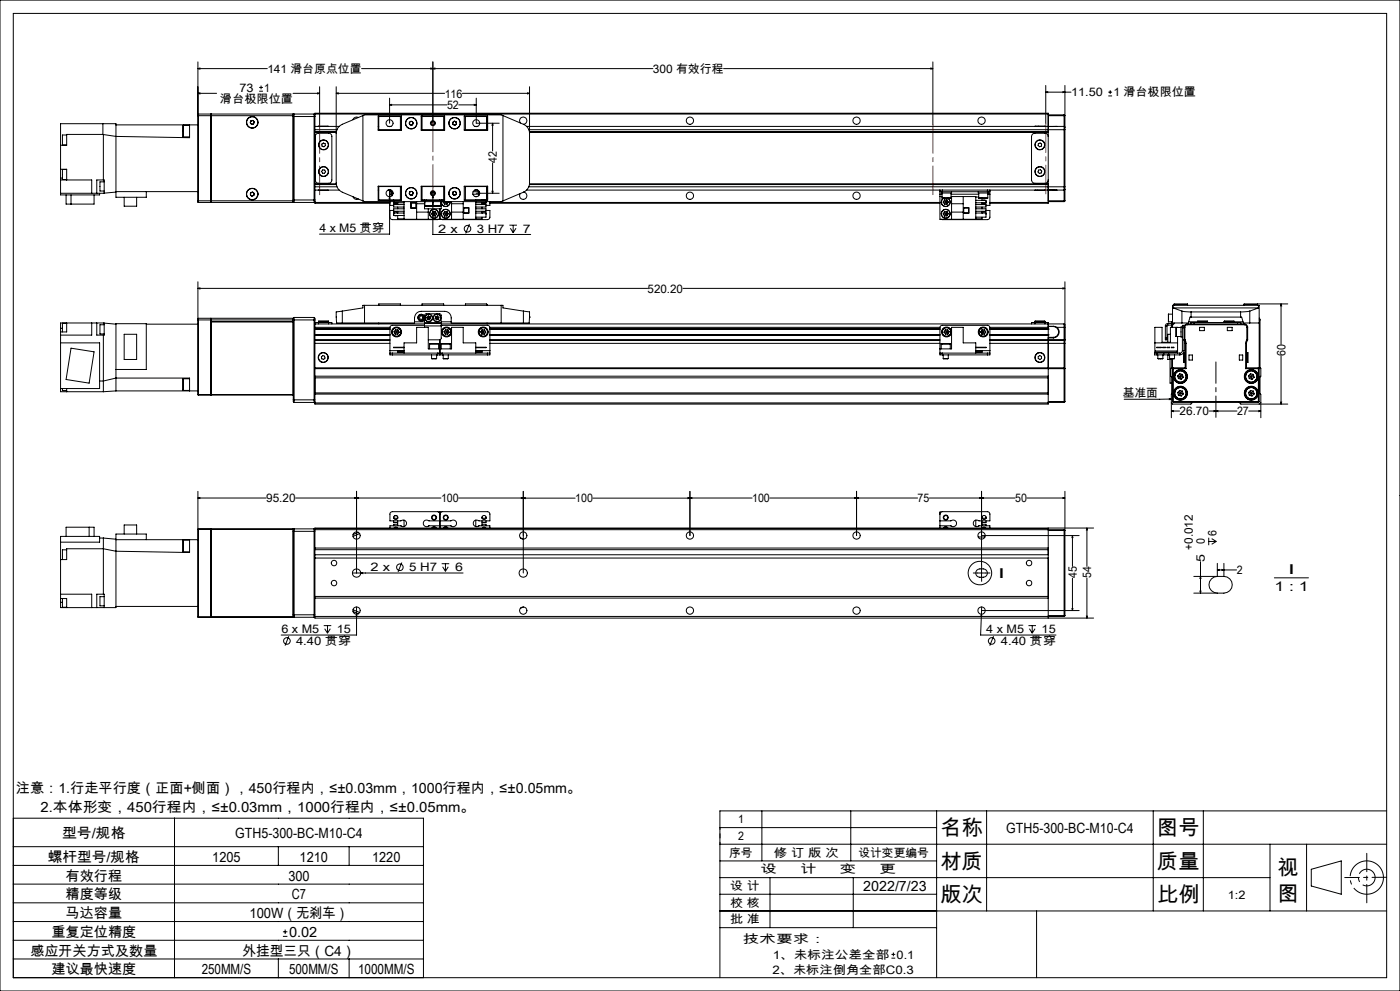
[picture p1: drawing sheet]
<svg xmlns="http://www.w3.org/2000/svg" width="420mm" height="297mm" viewBox="0 0 420 297" stroke-linecap="round" stroke-linejoin="round" font-family="sans-serif">
<g fill="none" stroke="#000" stroke-width=".3">
<path d="M0 0h420v297h-420zM4 4h412v289h-412zM59.4 18.6v41.6M129.9 18.6v18.3M279.9 18.6v18.8M30.9 37.1v3.2M34.8 37.4h24.6M55 37.5v3.5M55 37.5h1.9M56.9 37.4v3.9l-22.1-.4-3.8-.6M59.4 20.6l.6-.2v.3zM59.4 28l.6-.2v.3z"/>
<path d="M59.4 20.6h20.8M59.4 28h5.6M59.5 34.2v26.5M59.5 34.2l-.1 .5h28.5M59.5 34.2h3.8M63.3 34.2v26.5M63.3 34.2l.1 .1M63.4 34.3v26.3M63.4 34.2v26.5M63.4 34.2v.1M63.4 34.2h24.6M75.1 36.8l.4 .4"/>
<path d="M75.3 36.2l-.2 .6M75.9 36.1l.3 .5M75.9 36.1l-.6 .1M76 37.1l-.5 .1M76.2 36.6l-.2 .5M77.8 27.3h1.1M77.8 26.2h1.1M78.3 25.6v1.2M87.9 34.7v25.5M87.9 28h8M88 34.2l-.1 .5M88 34.4v.5"/>
<path d="M88 34.2v.2M88 34.9v25M88 34.9h6.5M88.2 34.2v26.5M88.2 34.2h6M88.2 34.2l-.2 .2M94.2 34.2v26.5M94.2 34.2l.3 .2M94.5 34.2v-.3h220v.3M94.5 34.4v.5M94.5 34.2v.2M94.5 34.9v25"/>
<path d="M94.5 37.9h7.3M94.5 39.6h6.4M94.5 39.7h6.4M94.5 34.2h220M94.5 38.9h6.6M94.5 39.5h6.4M95.3 27.8l.6 .2-.6 .1zM95.5 37.9h3M95.9 26v11.4M100.9 28l.6-.2v.3zM100.9 26v29.4a2.98 2.98 0 0 0 1.8 2.2l6.2 2.6M100.9 28h32.5"/>
<path d="M107.5 35.2h-.1a1.1 1.1 0 0 0-1.5 .7M108.5 20.6h87.4M108.9 34.6l-6.2 2.6a2.94 2.94 0 0 0-1.8 2.8M108.9 34.6v25.6M108.9 34.6l.5-.2h41l.5 .2M113.5 37.9h.1M113.5 34.8h6.9v4.2h-6.9zM113.5 38.9h.1M113.6 38.9h6.8M116.4 37.9h.9M116.9 31.4l.6-.1v.3zM116.9 29.4v7.5"/>
<path d="M116.9 31.4h17.2M120.1 34.9v4M120.4 34.9h-6.8v4.1M122.8 36.9l.2 .5M123 37.4h.6M123.1 36.4l-.3 .5M123.1 36.4h.6M123.7 36.4l.2 .5M123.9 36.9l-.3 .5M126.4 34.8h7v4.2h-7zM126.4 34.9h7M126.4 38.9h7"/>
<path d="M126.6 34.9v4M126.8 34.8l.1 .1M129.3 20.4l.6 .2-.6 .1zM129.9 20.6l.6-.2v.3zM133.1 34.9v4M135.8 36.7l.1 .6M135.9 37.3l.6 .2M136.3 36.3l.5 .2M136.3 36.3l-.5 .4M136.8 36.5l.1 .6M136.9 37.1l-.4 .4M137.6 31.4h5.3"/>
<path d="M138.7 28h20.2M139.3 34.9h6.8v4.1M139.3 34.8h7v4.2h-7zM139.3 38.9h6.8M139.6 34.9v4M142.3 31.3l.6 .1-.6 .2zM142.4 37.9h.9M142.9 29.4v7.5h6.9M146 34.9v4M146.1 37.9h.2M146.1 38.9h.2M147.8 36.9l.1 .6h-.3z"/>
<path d="M147.8 36.9v8.4M150.9 34.6l6.1 2.6a2.94 2.94 0 0 1 1.9 2.8M150.9 34.6v25.6M156.1 36.9a1.09 1.09 0 0 1 .3-1.7 1.09 1.09 0 0 1 1.6 .6 1.09 1.09 0 0 1-.9 1.4M158 37.9h158M158.3 27.8l.6 .2-.6 .1zM158.6 38.9h160.6M158.8 39.5h155.7M158.9 26v28.8a3 3 0 0 1-1.9 2.8l-6.1 2.6M158.9 39.6h155.6M158.9 39.7h155.6M217.1 20.6h62.8"/>
<path d="M279.3 20.4l.6 .2-.6 .1zM310.5 37.9h3M313.7 27.6l.6-.1v.3zM313.7 27.6h7.6M313.7 25.6v11.5M314.5 34.2v4.7M314.5 38.9v17.1M314.5 34.7h4.7M314.5 34.4h4.7M316 37.9h-1.5v1M316 37.9h1.1M316 37.9h.1"/>
<path d="M317.1 37.9h-1.1M317.1 37.9h2.1M318.9 27.5l.6 .1-.6 .2zM319.2 37.9v1M319.2 37.9l.3 .2M319.2 38.9h.3M319.2 34.4v.3M319.2 34.4l.3 .2-.3 .1M319.2 34.7v3.2M319.2 38.9v17.1M319.5 25.6v12.5M319.5 38.1v.8"/>
<path d="M319.5 38.9v17.1M332.5 28.7h1.1M332.5 27.6h1.1M333.1 27.1v1.1M18.2 50.7v2.7M18.2 50.7v-13.6h16.6v22h9.1v-1.7M18.2 53.4v5h11.7v-.5M18.2 53.9h9.3v4M18.2 50.7h1.8v3.2M18.2 53.4h.5M19.8 58.4v2.8h8.4v-2.8M20 50.8h-1.3v3h1.3"/>
<path d="M20 40.5h-1.3v3h1.3M21.3 58.4v2.8M30.9 40.3h-10.9v3.2h-1.8M30.9 40.3h.1M31 40.3v13.6M31.3 54.5h-1.3v2.8h1.3M31.3 57.9h-13.1M31.3 57.9v-4h-2.3v4M34.8 57.6l-3.5 .3M34.8 57.4h24.6M37.3 59.1v2.7h3.7v-2.7M55 41h1.9"/>
<path d="M75.1 58.4l.5 .3M75.2 57.8l-.1 .6M75.8 57.6l.4 .4M75.8 57.6l-.6 .2M76.1 58.5l-.5 .2M76.2 58l-.1 .5M88 59.9v.5M88 59.9h6.5M94.5 59.9v.5M94.5 55.2h6.4M94.5 57h7.3M94.5 56h6.6"/>
<path d="M94.5 55.3h6.4M95 40.1l3.6-.2a.96 .96 0 0 1 1 1v13a.96 .96 0 0 1-1 1h-3a.96 .96 0 0 1-1-1v-13.2zM95.5 57h3M96.6 43.2l.4-.3 .5 .2 .1 .5-.4 .4-.6-.2zM96.8 50.9l.6 .1 .2 .5-.3 .5-.6-.1-.2-.5zM105.9 58.9a1.07 1.07 0 0 0 1.6 .7M113.5 57h.1M113.5 55.8h6.9v4.2h-6.9zM113.5 56h.1M113.6 55.8v4.1h6.8M113.6 55.9h6.8M116.4 57h.6"/>
<path d="M116.9 59l.1 .6h-.3zM116.9 56.9v13.3h-21.1M117 57.5h.7M117 57h.3M117 57.5v.7M117 57v.5M117 58.2v.8M117 59.9v.1M117 58.2h.6M117.5 57.5v.4h.4M117.6 57.9v.8M117.7 57.3v.2"/>
<path d="M117.7 57.5h.1M118.1 59.9v.1M120.1 55.9v4M122.8 58l.3 .4M123 57.4l-.2 .6M123.1 58.4h.6M123.6 57.4l.3 .5M123.6 57.4h-.6M123.9 57.9l-.2 .5M126.4 55.8h7v4.2h-7zM126.4 59.9h7M126.4 55.9h7"/>
<path d="M126.6 55.9v4M126.9 59.9l-.1 .1M127.4 59.9v.1M127.9 59.9v.1M129.4 57.9h1M129.6 57.5h.5M129.9 58.7l.1 .6h-.3zM129.9 57.2v13.1h29.3M131.9 59.9v.1M132.4 59.9v.1M132.5 59.9v.1M132.6 59.9l-.1 .1"/>
<path d="M133.1 55.9v4M133.3 59.9v.1M133.3 59.9l.1 .1M135.8 58.1l.4 .4M136 57.5l-.2 .6M136.5 57.4l.4 .4M136.5 57.4l-.5 .1M136.8 58.3l-.6 .2M136.9 57.8l-.1 .5M139.3 55.8h7v4.2h-7zM139.3 55.9h6.8M139.6 55.9v4"/>
<path d="M141.9 58.2h1.7M141.9 57.5h1.9M142.4 57h.9M142.6 58.9h.1M142.7 59.9v.1M142.9 57.9h6.9M143.5 57.5v.4h.4M143.6 57.9v.8M144.6 59.9v.1M146 55.9v4M146.1 59.4h.2M146.1 59.3h.2"/>
<path d="M146.1 55.8v4.1h-6.8M146.1 57h.2M146.1 57.5h.2M146.1 57.9h.2M146.1 56h.2M146.2 57v.5M147.6 57.3h.3l-.1 .6zM147.8 48.8v9.1M157.1 57.6a1.1 1.1 0 0 1 .9 1.4 1.1 1.1 0 0 1-1.5 .6 1.1 1.1 0 0 1-.4-1.6M158 57h124M158.6 56h160.6M158.8 55.3h155.7"/>
<path d="M158.9 55.2h155.6M282 57.5h.7M282 57h.7M282 57.5v.7M282 58.2v7.5h10.7v-6.8h-7.4M282 57v.5M282 58.9h.6M282 58.2h.6M282.5 57.5v.4h3v-.4M282.6 59.3h2.7M282.6 57.9v1.4M282.7 57v.5"/>
<path d="M282.7 57h13.5M282.7 57.5h13.5M283.1 59.4a1.35 1.35 0 0 0-.4 2 1.35 1.35 0 0 0 2.1 0 1.35 1.35 0 0 0-.5-2M283.2 59.4a1.31 1.31 0 0 0-.5 2 1.31 1.31 0 0 0 2.1 0 1.31 1.31 0 0 0-.6-2M283.4 59.9l-.4 .7M283.4 59.9l.3 .7M284.1 59.9h-.7M284.1 59.9l.4 .7M284.1 59.9l-.4 .7M285.3 57.9v1.4M285.3 58.2h8.3M285.5 58.9v6.8"/>
<path d="M289 58.9v6.8M292.7 59.1h.9M293.5 57.5v.4h3v-.4M293.6 59.3l.1 .1M293.6 59.3h2.7M293.6 57.9v1.4M293.7 59.4h.1M294.6 59.4v.6M296.2 57.5h.8M296.2 57h.8M296.2 57v.5M296.3 59.3l-2.6 .1"/>
<path d="M296.3 57.9v1.4M296.3 58.2h.7M297 57.5v.7M297 57v.5M297 58.2v3.4h-1.2M297 57h19M310.5 57h3M311.5 43.1l.5-.2 .5 .3-.1 .6-.5 .2-.5-.4zM311.6 51l.5-.1 .4 .4-.2 .6-.5 .1-.4-.5zM314.5 40.9a.96 .96 0 0 0-1-1h-3a1.02 1.02 0 0 0-1 1v13a1.02 1.02 0 0 0 1 1h3a.96 .96 0 0 0 1-1M314.5 56v4.7M314.5 56v.9h1.5"/>
<path d="M316 56.9l1.1 .1M316 57h1.1M316 56.9v.1M317.1 57h2.1M319.2 56h.3M319.2 56v1M319.2 57v3.2M319.5 56v.7M319.5 56.7l-.3 .3M319.5 56.7v3.5M59.4 60.2l.1 .5M59.4 60.2h28.5"/>
<path d="M59.5 60.7h3.8M63.4 60.6h.1M63.4 60.6l-.1 .1M63.4 60.6v.1M63.4 60.7h24.5M87.9 60.2v.5M87.9 60.6h.1M88 60.4v.2M88 60.6l-.1 .1M88 60.4l.2 .3M88.2 60.7h6M94.5 60.7v.2h22.5"/>
<path d="M94.5 60.4v.3M94.5 60.4l-.3 .3M94.5 60.7h22.5M108.9 60.2l.5 .2h41l.5-.2M117 60.4v1.2h1.1M118.1 63.1h-1.1v2.3l.7 .4 13.9-.1M118.1 60.7h.1M118.1 60.4v.4M118.1 63.8v.8h3.1M118.1 60.8h3.1M118.1 63.8h3.1M118.1 60.8a.61 .61 0 0 0 .6 .4 .61 .61 0 0 0 .6-.4v.5"/>
<path d="M118.2 60.9h1M118.4 64.6h.7M119.3 63.3v.5a.63 .63 0 0 0-.6-.3 .63 .63 0 0 0-.6 .3M119.3 62.1v.5M119.3 64.6v1h1.9M121.2 60.4v5.3h21.5v-5.3M121.2 61.3h-3.1v.8h3.1M121.2 62.6h-3.1v.7h3.1M123.3 60.8h1.6v1.6h-1.6zM123.3 60.8h1.5v1.5h-1.5zM125 60.4v5.3M125 61.1h2.4"/>
<path d="M125 63.6h3.5M127.4 60.4v.3M127.4 61.8v.8h5v-.8M127.4 60.7v1.1M127.4 61.8h5M127.4 60.7h.1M127.5 61.6l2.2 .1M127.5 61.6h2.3M127.5 60.4v1.2M128.5 62.6v3.1M129.5 64.1l.4 .6M129.5 64.1h1.5"/>
<path d="M129.7 61.7h.1M129.8 60.4v1.2M129.8 60.7h.2M129.9 63.4h.7M129.9 63.4l-.4 .7M129.9 64.7h.7M129.9 63.4l.3 .7M130 61.6l1.3 .1M130 61.6h1.3M130 60.4v1.2M130.2 64.1l-.3 .6M130.2 64.1l.4 .6"/>
<path d="M130.6 63.4l.4 .7M130.6 63.4l-.4 .7M131 64.1l-.4 .6M131.3 61.7h.9M131.3 61.6h1M132 62.6v3.1M132.2 61.7h.1M132.3 60.4v1.2M132.3 60.7h.1M132.4 60.7v1.1M132.4 60.4a1.3 1.3 0 0 0 1.3 1.5 1.3 1.3 0 0 0 1.3-1.5M133 60.6h1.5"/>
<path d="M133 64.1h1.5M133 64.1l.3 .6M133 60.6l.3 .6M133.1 60.4l-.1 .2M133.3 61.2h.8M133.3 63.4h.8M133.3 64.7h.8M133.3 63.4l-.3 .7M133.3 63.4l.4 .7M133.6 60.4l.1 .2M133.7 64.1l-.4 .6M133.7 64.1l.4 .6"/>
<path d="M133.7 60.6l-.4 .6M133.7 60.6l.4 .6M133.8 60.4l-.1 .2M134.1 63.4l.4 .7M134.1 63.4l-.4 .7M134.4 60.4l.1 .2M134.5 64.1l-.4 .6M134.5 60.6l-.4 .6M135 60.4a1.35 1.35 0 0 1-1.3 1.5 1.35 1.35 0 0 1-1.3-1.5v.3M135.5 60.4v5.3M135.5 61.1h3.5M135.5 63.6h3.5"/>
<path d="M139 60.4v5.3M139.1 62.3h1.6v1.6h-1.6zM140.6 62.3h-1.5v1.5h1.5M140.8 67.1l-1.1 2.9M142.7 61.3h3.1v.8h-3.1M142.7 62.6h3.1v.7h-3.1M142.7 60.8h3.1M142.7 63.8h3.1M144.6 60.8v.5M144.6 62.1v.5M144.6 63.3v.5M144.6 65.1v.5h-1.9"/>
<path d="M144.6 60.8a.61 .61 0 0 0 .6 .4 .61 .61 0 0 0 .6-.4M144.6 63.8a.63 .63 0 0 1 .6-.3 .63 .63 0 0 1 .6 .3M144.7 60.9h1M144.9 60h.7M145.8 60h.1M145.8 63.9v.3M145.8 63.1h1.2v2.1l-.2 .4-.6 .2-13.8-.1M145.8 60.4v.4M145.8 63.8v1.3h-3.1M145.8 60.7h.1M145.8 60.4v.3M147 60.4v1.2h-1.2"/>
<path d="M147 60.9h135M147 60.7h135M152.8 67.5h2.3M153.1 68.4l.9 1.3M154 67.5v2.2M154.8 68.4l-.8 1.3M283 60.6h1.5M283 60.6l.4 .6M283 64.1l.4 .6M283.3 63.4h.8M283.3 63.4l-.3 .7M283.3 63.4l.8 1.3"/>
<path d="M283.7 64.1h.8M283.7 60.6l-.3 .6M283.7 60.6l.4 .6M283.7 64.1h-.7M283.7 64.1l-.3 .6M284.1 61.2h-.7M284.1 64.7h-.7M284.1 63.4l.4 .7M284.1 63.4l-.4 .7M284.5 60.6l-.4 .6M284.5 64.1l-.4 .6M285.5 61.1h3.5"/>
<path d="M285.5 63.6h3.5M289.1 62.3h1.6v1.6h-1.6zM290.6 62.3h-1.5v1.5h1.5M292.7 60h3.1v.8M292.7 61.3h3.1v.8h-3.1M292.7 62.6h3.1v.7h-3.1M292.7 60.8h3.1M292.7 63.8h3.1M294.6 60.8v.5M294.6 62.1v.5M294.6 63.3v.5M294.6 65.1v.5h-1.9"/>
<path d="M294.6 60.8a.61 .61 0 0 0 .6 .4 .61 .61 0 0 0 .6-.4M294.6 63.8a.63 .63 0 0 1 .6-.3 .63 .63 0 0 1 .6 .3M294.7 60.9h1M294.9 60h.7M295.8 60.4v.3M295.8 63.9v.3M295.8 63.1h1.2v2.1l-.2 .4-.6 .2-13.9-.1M295.8 63.8v1.3h-3.1M295.8 60.7h.1M297 60.7h17.5M314.5 60.7v.2h-17.5M314.5 60.2h4.7"/>
<path d="M314.5 60.4h4.7M319.2 60.2h.3M319.2 60.2v.2M319.5 60.2l-.3 .2M18.2 98.4v1.1M18.2 99.5v17.9h12.8M18.2 98.4h.5M20 96.9h-1.3v2.6M20 96.8v2.7h-1.8M27.5 96.8v3.6h-9.3M29 96.8v3.6h2.3v-3.6M31.3 97.3h-1.3v2.8h1.3"/>
<path d="M31.3 96.8h-13.1v1.6M31.3 96.8l3.5 .4M43.9 97.2h15.5M59.4 86.4l.6-.1v.3zM59.4 84.5v33.8M59.4 86.4h134.9M59.5 95.4l-.1 .5h35.1M59.5 95.4v23M59.5 95.4h3.8M63.3 95.4v23M63.3 95.4l.1 23h24.6M63.4 96.4h24.6z"/>
<path d="M88.2 95.1v25.5M88.2 95.1l-.2 .3v24.4M88.2 95.1h6M94.2 95.1v25.5M94.2 95.1l.3 .3v.5M94.5 95.9v14.3M94.5 97.1h32.9M94.5 98.6h22.5M94.5 98.7h22.5M94.5 98.1h22.5M94.5 98.5h22.5M95.6 96.6v.1"/>
<path d="M95.6 96.3h3M95.6 96.7h-1v.4M95.6 96.6h3M95.6 96.3v.3M95.6 96.7v.4M95.6 96.7h3M98.6 96.6l-.1 .1M98.6 96.7h1v.4M98.6 96.3v.3M98.6 96.7v.4M100.9 95h.1M100.9 95l.1 1.8h1.7"/>
<path d="M102.7 96.8h21.7a3.5 3.5 0 0 1 .6-2.9l.6-.5 .8-.1h7a1.93 1.93 0 0 1 2 2v1.5h21.6M102.7 93.2l-1.8 .3v1.5M102.7 93.2l6.2-.9v-.8h42v.8l6.1 .9M102.7 93.2v3.6M109.4 91.5v5.3M113.6 91.5v-.4h6.5v.4M113.6 96.8v.3M118.2 99.4l.3 .7M118.2 99.4l.8 .1M118.6 98.8l.8 .1M118.6 98.8l-.4 .6M118.6 98.8l.4 .7"/>
<path d="M119 99.5l-.5 .6M119 99.5l.7 .1M119 99.5l.3 .7M119.4 98.9l.3 .7M119.4 98.9l-.4 .6M119.7 99.6l-.4 .6M124.4 96.4h3M126.6 91.5v-.4h6.5v.4M127.4 96.9v.8M127.4 96.7v.2M127.4 96.7v-2.2l.4-.5 4.4 .1 .2 .3v2.3M127.4 97.5l-10.1 .1-.3 .5v7"/>
<path d="M127.4 96.7h5M127.4 96.9h5M127.4 97.7h5M127.4 97.7v.4M128.1 95.1l.1 .6M128.1 95.1l.5 .2M128.2 95.7l.5 .1M128.5 94.7l-.4 .4M128.5 94.7l.5 .2M128.5 94.7l.2 1.1M128.6 95.3l-.4 .4M128.6 95.3l.6 .2"/>
<path d="M129 94.9l.2 .6M129 94.9l-.4 .4M129.2 95.5l-.5 .3M130.6 95.5l.4 .3M130.7 94.9l-.1 .6M130.7 94.9l.4 .4M131.1 95.3l.5 .4M131.1 95.3l-.5 .2M131.2 94.7l.5 .4M131.2 94.7l-.5 .2M131.2 94.7l-.2 1.1M131.6 95.7l-.6 .1"/>
<path d="M131.7 95.1l-.1 .6M131.7 95.1l-.6 .2M132.4 97.7l-.1 3.9-.4 .2h-3.4M132.4 96.9v.8M132.4 96.7v.2M132.4 97.6h14.2l.4 .5v7M132.4 97.1h186.8M132.4 96.4h3M133.2 99.4l.4 .7M133.2 99.4l.8 .1M133.6 98.8l.8 .1M133.6 98.8l-.4 .6"/>
<path d="M133.6 98.8l.4 .7M134 99.5l-.4 .6M134 99.5l.7 .1M134 99.5l.3 .7M134.4 98.9l.3 .7M134.4 98.9l-.4 .6M134.7 99.6l-.4 .6M139.6 91.5v-.4h6.4l.1 .4M144.2 99.4l.3 .7M144.2 99.4l.8 .1M144.6 98.8l.8 .1M144.6 98.8l-.4 .6"/>
<path d="M144.6 98.8l.4 .7M145 99.5l-.5 .6M145 99.5l.7 .1M145 99.5l.3 .7M145.4 98.9l.3 .7M145.4 98.9l-.4 .6M145.7 99.6l-.4 .6M146.1 96.8v.3M147 98.6h135M147 98.7h135M147 98.1h135M147 98.5h135"/>
<path d="M150.4 91.5v5.3M157 93.2l1.9 .3v1.5M157 93.2v3.6M158.9 95l-.2 1.8h-1.7M158.9 95h.1M204.9 86.4h114.6M283.2 99.6l.4 .6M283.6 98.9l-.4 .7M283.6 98.9l.4 .6M284 99.5l-.8 .1M284 99.5l-.4 .7M284 99.5l.4 .6"/>
<path d="M284.3 98.8l-.7 .1M284.3 98.8l.4 .6M284.3 98.8l-.3 .7M284.7 99.4l-.3 .7M284.7 99.4l-.7 .1M294.2 99.5h.8M294.2 99.5l.4 .7M294.6 98.8h.7M294.6 98.8l-.4 .7M294.6 98.8l.4 .7M295 99.5l-.4 .7M295 99.5h.7"/>
<path d="M295 99.5l.3 .7M295.3 98.8l.4 .7M295.3 98.8l-.3 .7M295.7 99.5l-.4 .7M297 98.6h17.5M297 98.7h17.5M297 98.1h17.5M297 98.5h17.5M310.5 96.6l.1 .1M310.5 96.3h3M310.5 96.7h-1v.4M310.5 96.6h3"/>
<path d="M310.5 96.3v.3M310.5 96.7v.4M310.5 96.7h3M313.5 96.6l-.1 .1M313.5 96.7h1v.4M313.5 96.3v.3M313.5 96.7v.4M314.5 97.1v1M314.5 98.5v.1M314.5 98.6h.1M314.5 97.1v.7h1.5M314.5 98.1v.4"/>
<path d="M314.5 98.6v1.8M314.5 97.9h1.5M316 97.9a1.62 1.62 0 0 1 1.6 1.6 1.62 1.62 0 0 1-1.6 1.6M316 97.8l1.1 .3M316 97.8v.1M317.1 98.1a1.79 1.79 0 0 1 .5 2 1.79 1.79 0 0 1-1.6 1.2M317.1 98.1h2.1M318.9 86.3l.6 .1-.6 .2zM319.2 97.1v1M319.2 97.1l.3 .2v.8h-.3M319.2 98.1v3.7M319.5 84.5v17.3"/>
<path d="M349.6 97.7h.5M349.6 97.7v3.6M350.1 97.7v3.6M350.3 96.9l-.5 .3-.2 .5M350.3 97.4l-.2 .3M350.3 96.9v.5M350.5 94.2l.1 2.2M350.5 94.2h.1M350.6 94.2h-.1M350.6 94.2v2.2M350.6 96.4h1.2M350.6 94.2h1.2"/>
<path d="M351.5 96.4v1.7M351.8 96.7l-.2 .2h-1.3M351.8 97.4v.7M352 92.3h25.5M352 92.3l2.6 .9M352 91.5v.8M352.2 96.8l-.4 .6h-1.5M352.2 91.5v-.4h4.1v.4M352.2 91.3h4.1M352.8 98.1v2.8M352.8 98.1h1.5M353.3 98.1h-2.2v4.5h-2.5v-4.5h-2.1v7.7"/>
<path d="M354.6 93.2l2.7 .3M354.6 96.8h-2.8v-5.3h26v18.7M354.6 93.2v3.6M354.7 98h-.4v3h.4M354.7 98.2h.5M354.7 98.2v6.9M355.2 98.1v-.6h-.5v.7M355.2 98.1h.3M355.2 98.1v7M355.5 98.1v3.7M356.2 97.1a1.02 1.02 0 0 0-1 1M356.2 97.1v.2"/>
<path d="M356.2 97.3l-.6 .4-.1 .4M356.2 97.3h17.1M356.2 97.1h17.1M356.6 96.4h2.7M357.3 95h-.3l-.5 1.8h-1.9M357.3 93.5h14.9M357.3 95h14.9M357.3 93.5v1.5M358.2 96.7h-.9v.4M358.2 96.7h13.1M358.2 96.7v.4M359.3 96.3h3"/>
<path d="M359.3 96.6v.1M359.3 96.6h3M359.3 96.3v.3M359.9 98.1h1.4v1h-1.4zM362.3 96.6l-.1 .1M362.3 96.3v.3M367.2 96.3h3M367.2 96.6l.1 .1M367.2 96.6h3M367.2 96.3v.3M368.2 98.1h1.4v1h-1.4zM370.2 96.6v.1"/>
<path d="M370.2 96.4h2.7M370.2 96.3v.3M371.3 96.7h1v.4M371.3 96.7v.4M372.2 95h.3l.5 1.8h1.9M372.2 93.5v1.5M373.2 91.3h4.1M373.3 97.1a1.02 1.02 0 0 1 1 1M373.3 97.3l.6 .4 .2 .4M373.3 97.1v.2M374.1 98.1h.2M374.1 98.1v3.7"/>
<path d="M374.3 98.1v3.7M374.9 93.2l-2.7 .3M374.9 96.8h2.9M374.9 93.2v3.6M377.3 91.1v.4M377.5 92.3l-2.6 .9M377.5 91.5v.8M377.8 95.4l.2 .5M377.8 95.9h.2M378 95.9v14.3M384.3 91.1l.2 .6h-.3zM384.3 91.1v12.1"/>
<path d="M386.3 91.1h-13.1v.4M18.2 102.8h11.7v13.6h-11.7M18.7 116.4v.6h1.3M20 116.4v1M21.3 104.3l6.9 1.1-1.5 9.4-6.9-1.1zM29.9 114.2h1.1l3.8-.9h22.1v3.9M31 100.4v17M34.8 110.7h9.1v-13.7h-9.1v20.2M34.8 117.2h24.6M34.8 117.2l-3.8 .2M37.3 100.2h3.7v7.5h-3.7zM55 113.5v3.5"/>
<path d="M55 113.5h1.9M55 117h1.9M59.4 118.3l.1 .1M59.5 118.4h3.8M87.9 118.2v-22.8h-24.5v22.8l-.1 .2M87.9 118.2l-28.5 .1M87.9 118.2l.1 .1M88 119.8l.2 .8M88 119.8h6.5M94.5 110.2v.3M94.5 110.5h224.7M94.5 112.7h220"/>
<path d="M94.5 110.2h224.7M94.5 113.2h220M94.5 118.1h220M94.5 117.8h220M94.5 100.4h22.5M94.5 100.3h22.5M94.5 101.8h22.5M94.5 102.1h22.5M94.5 102.9h22.5M94.5 100.5h22.5M96.4 107l.4-.4 .6 .1 .1 .6-.4 .4-.5-.1zM117 105.8h.7"/>
<path d="M117 105.8v.6h.7M117 105.1v.7M117 105.1h4.2M117.7 105.8h13.5M117.7 105.8v.6M117.7 106.4h13.5M118.5 100.1l.8 .1M121.2 105.8v-3h3.8v-4.7h3.5v6.5h7v-6.5h3.5v4.7h3.7v3M121.2 105.2h-1.9v.3h1.9M121.2 104.1h-3.1l3.1 .1M128.9 103.1h2.7M128.9 103.1v1.5"/>
<path d="M129.5 107.5h1.5M129.5 106.4v1.1M131 106.4v1.1M131.2 105.8h1.5M131.2 106.4h.8M131.2 105.8v.6M131.5 103l-2.6 .1M131.6 103.1h.1M131.6 103.1v1.5M132 106.4h.7M132 101.8v4.6M132.4 103.1h2.7"/>
<path d="M132.4 103.1v1.5M132.7 105.8h13.5M132.7 106.4h13.5M132.7 105.8v.6M133 107.5h1.5M133 106.4v1.1M133.6 100.1l.7 .1M134.5 106.4v1.1M135.1 103.1v1.5M142.7 105.2h1.9v.3h-1.9M142.7 104.1h3.1l-3.1 .1M142.7 105.1h4.3"/>
<path d="M144.5 100.1l.8 .1M146.2 105.8h.8M146.2 105.8v.6M147 105.8v.6h-.8M147 105.1v.7M147 100.4h135M147 100.3h135M147 101.8h135M147 102.1h135M147 102.9h135M147 100.5h135M282 105.8h.7"/>
<path d="M282 104.6h3.5v-6.5h3.5v4.7h3.7v3M282.4 103.1h2.7M282.4 103.1h.1M282.4 103.1v1.5M282.7 105.8h13.5M282.7 106.4h13.5M282.7 105.8v.6M283 107.5h1.5M283 106.4v1.1M284.4 100.1l-.8 .1M284.5 106.4v1.1M285.1 103.1v1.5"/>
<path d="M292.7 105.2h1.9v.3h-1.9M292.7 104.1h3.1l-3.1 .1M292.7 105.1h4.3M294.6 100.2h.7M296.2 105.8h.8M296.2 105.8v.6M297 105.1v-7l-.3-.5-14.1-.1-.6 .6v8.3h.7M297 105.8v.6h-.8M297 105.1v.7M297 100.4h17.5M297 100.3h17.5M297 101.8h22.2"/>
<path d="M297 102.1h22.2M297 102.9h22.2M297 100.5h17.5M311.5 106.9l.5-.3 .5 .3v.6l-.5 .2-.5-.3zM314.5 100.5v20.6h-220v-10.6M314.5 100.4v.1M314.5 100.4h.1M314.5 101.1h1.5M314.5 101.3h1.5M316 101.1v.2M319.2 110.2l.3 .3h-.3M319.2 110.2v.3"/>
<path d="M319.2 101.8v.3M319.2 101.8h.3M319.2 102.1v.8M319.2 102.9h.3M319.2 102.9v7.3M319.2 110.5v9.8M319.5 101.9l-.3 .2M319.5 101.8v.1M319.5 101.9v1M319.5 102.9v17.4M346.5 102.8h6.8M346.6 105.2h6.5v.3h-6.5z"/>
<path d="M347.1 104.1l1.2 .1zM347.1 105.8h-.7v.6h.7M347.1 105.8h6.8M347.1 106.4h2M347.1 105.8v.6M347.3 107.5h1.6M347.3 106.4v1.1M348.9 104.1l.7 .1zM348.9 106.4v1.1M349.1 106.4h1.5M349.1 105.8v.6M349.6 101.3v.5h.5v-.5"/>
<path d="M349.6 101.3h.5M350.1 104.1l.8 .1zM350.3 106.4v1.3h1.2M350.6 106.4h3.3M350.6 105.8v.6M350.8 119.4l.6 .2-.6 .2zM350.9 107.5h1.5M350.9 106.4v1.1M351 107.7v7.1h.5M351.1 100.2h-.8v2.4M351.4 119.6l-14.1 .1M351.4 104.1l.7 .1z"/>
<path d="M351.5 110.2l-.2 .2v2.3l.5 .5M351.5 110.2h4.1M351.5 107.6v2.6M351.5 113v5M351.8 110.5l.2-.3v.3M351.8 110.5h.2M351.8 117.8l-.4 .3v7.1M351.8 107.6v2.6M351.8 110.5v9.8M352 110.5h3.8M352 110.5v9.8M352.4 106.4v1.1"/>
<path d="M352.8 100.9h1.5M353.3 100.9v4.9M353.3 117.6l.2 .9M353.3 117.6l.8 .3M353.3 112.6l.2 .8M353.3 112.6l.8 .3M353.5 118.5l.9 .2M353.5 113.4l.9 .3M353.9 117l.8 .2M353.9 117l-.6 .6M353.9 117l.2 .9M353.9 112l-.6 .6"/>
<path d="M353.9 112l.8 .2M353.9 112l.2 .9M353.9 105.8v.6M354.1 117.9l-.6 .6M354.1 117.9l.3 .8M354.1 117.9l.9 .2M354.1 112.9l.9 .2M354.1 112.9l-.6 .5M354.1 112.9l.3 .8M354.7 105.1l-.3 .6-.5 .1M354.7 105.1h.5M354.7 117.2l.3 .9"/>
<path d="M354.7 117.2l-.6 .7M354.7 112.2l.3 .9M354.7 112.2l-.6 .7M355 118.1l-.6 .6M355 113.1l-.6 .6M355.2 105.1a1.33 1.33 0 0 1-1.3 1.3M355.2 105.7v3M355.2 108.7h.3M355.2 105.7h.3M355.3 102.1l.3 .8M355.5 101.8h-.3l.1 .3M355.5 101.8v.1"/>
<path d="M355.5 105.7h.1M355.5 101.9l-.2 .2M355.5 101.9l.3 1M355.5 105.7v3M355.6 108.6l-.1 .1M355.6 102.9h.2M355.6 110.2l.2 .3M355.6 102.9v7.3M355.8 102.9v7.6M356.7 106.4h1v1.5h-1zM371.8 106.4h1v1.5h-1zM373.7 102.9h.2"/>
<path d="M373.7 110.5h3.8M373.7 102.9v7.6M373.9 108.6l.1 .1M373.9 110.2l-.2 .3M373.9 110.2h4.1M373.9 102.9v7.3M374 105.7h-.1M374 101.9l-.3 1M374 101.9l.2 .2M374 105.7v3M374 108.7h.3M374 105.7h.3"/>
<path d="M374.1 101.8l-.1 .1M374.1 101.8h.2M374.2 102.1l-.3 .8M374.3 105.7v3M374.3 101.8l-.1 .3M374.5 117.6l.3 .9M374.5 117.6l1.7 .5M374.5 112.6l.3 .8M374.5 112.6l1.7 .5M374.8 118.5l.8 .2M374.8 113.4l.8 .3M375.1 117l.9 .2"/>
<path d="M375.1 117l-.6 .6M375.1 117l.3 .9M375.1 112l-.6 .6M375.1 112l.9 .2M375.1 112l.3 .9M375.4 117.9l-.6 .6M375.4 117.9l.2 .8M375.4 112.9l.2 .8M375.4 112.9l-.6 .5M376 117.2l.2 .9M376 117.2l-.6 .7M376 112.2l.2 .9"/>
<path d="M376 112.2l-.6 .7M376.2 118.1l-.6 .6M376.2 113.1l-.6 .6M377.5 110.5v-.3l.3 .3M377.5 110.5h.3M377.5 110.5v9.8M377.8 117.8l.4 .4v7M377.8 110.5v9.8M378 110.2l.2 .2v2.3l-.4 .5M378 113v5M384.3 106.7v14.4M88.2 120.6h6"/>
<path d="M94.5 120.8h220M94.5 120.3l-.3 .3M314.5 120.3h4.7M314.5 120.6h4.7M319.2 120.3h.3M319.2 120.3v.3M319.5 120.3l-.3 .3M351.4 123.2h2.5M351.4 123.2l.6-.2v.4zM351.8 120.3h.2M351.8 120.3l.2 .3M352 120.3v.3"/>
<path d="M352 120.3h25.5M352 120.6h25.5M357.8 120.6l-.5 .5h-5.5l-.4-.3M362.7 123.2h8.4M364.2 123l.6 .2-.6 .2zM364.8 123.2l.6-.2v.4zM371.8 120.6l.5 .5h14M374.6 123.2h3.6M377.5 120.3v.3M377.5 120.3h.3M377.6 123l.6 .2-.6 .2zM377.8 120.3l-.3 .3"/>
<path d="M378.2 120.6l-.4 .5M384.2 120.5h.3l-.2 .6zM26.7 158v2.8M59.4 149.3l.6-.2v.3zM59.4 147.2v37.7M59.4 149.3h20.4M59.5 158.5v26.5M59.5 158.5l28.4 .1M59.5 158.5h3.8M63.3 158.5v26.5M63.3 158.5l.1 .1v26.3l-.1 .1M87.9 158.6v26.3"/>
<path d="M88 158.7v.5M88 158.7l-.1-.2h-24.5v26.5h24.5l.1-.3M88 159.2v25.1M88 158.6h-.1M88 159.2h6.5M88.2 158.5v26.5M88.2 158.5h6M88.2 158.5l-.2 .2M88.7 149.3h43.6M94.2 158.5v26.5M94.2 158.5l.3 .2h224.7M94.5 158.4h220"/>
<path d="M106.4 149.1l.6 .2-.6 .1zM107 149.3l.6-.2v.3zM107 147.2v24.5M107.5 159.5l-1.6 .7M107.9 159.9l-2 .9M117 158.3v-.7h3.2a1.03 1.03 0 0 0 1.5 0 1.03 1.03 0 0 0 0-1.5 1.03 1.03 0 0 0-1.5 0h-3.2l.1-2.4 .5-.4h13.8l.4 .3 .2 .5 .1-.4 .5-.4h13.8l.4 .3 .2 .3v2.2h-3.3a1.03 1.03 0 0 0-1.4 0 1.03 1.03 0 0 0 0 1.5 1.03 1.03 0 0 0 1.4 0h3.3v.7M118.1 154.9v.4h1.2v-.4M118.1 156.1v.5h1.2M118.2 158.3l.5-.3 .5 .3M118.4 154.6h.7M119.3 156.1v1.5M119.3 157.1h-1.2v.5"/>
<path d="M121.2 155.9v1.9M127.4 156l7.8 .1a1.03 1.03 0 0 1 1.5 0 1.03 1.03 0 0 1 0 1.5 1.03 1.03 0 0 1-1.5 0h-6.6a1.01 1.01 0 0 1-1.4-.2 1.01 1.01 0 0 1 .2-1.4zM129.5 158.3l.2-.2a.72 .72 0 0 1 1.2 .2M129.7 158.3l.5-.3 .5 .3M131.6 153.5h.8M132 153.5v4.8M133.1 158.3l.1-.2a.72 .72 0 0 1 1.2 .2M133.2 158.3l.5-.3 .5 .3M137.6 149.3h19.4M142.7 155.9v1.9M144.6 154.9v.4M144.6 156.1v1.5"/>
<path d="M144.6 157.1h1.2v.5M144.7 158.3l.5-.3 .5 .3M145.8 154.9v.4h-1.2M145.8 156.1v.5h-1.2M156.4 149.1l.6 .2-.6 .1zM157 149.3l.6-.2v.3zM157 149.3h15.5M157 147.2v24.5M177.9 149.3h29.1M206.4 149.1l.6 .2-.6 .1zM207 149.3l.6-.2v.3zM207 149.3h18.6"/>
<path d="M207 147.2v13.3M230.9 149.3h44.4M256.4 149.1l.6 .2-.6 .1zM257 149.3l.6-.2v.3zM257 147.2v13.3M282 156.1h3.2a1.03 1.03 0 0 1 1.5 0 1.03 1.03 0 0 1 0 1.5 1.03 1.03 0 0 1-1.5 0h-3.2M282 154.1l.1-.4 .5-.4h13.8l.4 .3 .2 .3v2.2h-3.3a1.03 1.03 0 0 0-1.4 0 1.03 1.03 0 0 0 0 1.5 1.03 1.03 0 0 0 1.4 0h3.3v.7M282.3 153.5h-.3v4.8M283.1 158.3l.1-.2a.69 .69 0 0 1 1.2 .2M283.2 158.3l.5-.3 .5 .3M292.7 155.9v1.9M293.9 149.1l.6 .2-.6 .1z"/>
<path d="M294.5 149.3l.6-.2v.3zM294.5 147.2v22.1M294.6 154.9v.4M294.6 156.1v1.5M294.6 157.1h1.2v.5M294.7 158.3l.5-.3 .5 .3M295.8 154.9v.4h-1.2M295.8 156.1v.5h-1.2M304.5 149.3h-25.7M308.1 149.3h11.4M314.5 158.3v26.9M314.5 159h4.7"/>
<path d="M318.9 149.1l.6 .2-.6 .1zM319.2 158.7l.3 .3h-.3M319.2 158.7v.3M319.2 159v25.5M319.5 147.2v37.3M326.1 158.3l.1 .6h-.3zM326.1 158.3v11.5M328.1 158.3h-233.6v26.9h233.6M18.2 179.4v1.1M18.2 162.5h11.7v-1.7h-11.7v18.6M18.2 178.1h9.3v4M18.2 179.4h1.8v2.7"/>
<path d="M18.7 179.4v2.6h1.3M19.8 160.8v-2.8h8.4v2.8M20 164.8h-1.3v2.9M29.9 161.3h1.1M31 161.3v16.8M31 161.3l3.8 .3M31.3 178.8h-1.3v2.8h1.3M34.8 161.7h24.6M37.3 160.1v-2.8h3.7v2.8M43.9 161.7v-1.6h-9.1v22h-16.6v-1.6M55 161.9v3.5M55 161.9h1.9"/>
<path d="M55 165.4h1.9M56.9 161.7v3.9l-22.1-.4-3.8-.7h-11v3.2h-1.8M94.5 167.2h220M94.5 166.3h.1M94.5 164.7h220M94.5 179.2h220M94.5 178.7h220M94.5 164.2h220M94.5 166.3h220M105.7 171.7h33.2M108.2 171.7l.6-.1v.3zM120.5 168.6l-1.1 2.8"/>
<path d="M132.5 168.9h2.3M132.8 169.9l.8 1.3M133.6 168.9v2.3M134.5 169.9l-.9 1.3M156.1 161.2l.9 .4M293.1 170.8a2.19 2.19 0 0 1 3 .5 1.25 1.25 0 0 1-1.1 1.7 1.75 1.75 0 0 1-2.2-.8v-.9zM293.2 171.7h2.5M293.5 160.9h2M294.5 170.5v2.5M294.5 160.5h29.2M321.7 160.5l.2 .6h-.3zM321.7 160.5v9.3"/>
<path d="M321.7 173.3v9.7M326.1 173.3v11.9M358.1 172.8h9.1M360 177.2h.3l-.1 .6zM360.2 172.8l.1 .6h-.3zM360.2 168.3v9.5M362.6 161.1v2.3M362.6 162.3h2.3M363.5 161.4l1.4 .9M364.9 162.3l-1.4 .8M365.2 170.8l.6-.1v.3zM365.2 168.8v4a2.5 2.5 0 0 0-2.5 2.5 2.5 2.5 0 0 0 2.5 2.5"/>
<path d="M365.2 170.8h5.8M366.6 170.7l.6 .1-.6 .2zM367.2 168.8v4M367.2 172.8a2.5 2.5 0 0 1 2.5 2.5 2.5 2.5 0 0 1-2.5 2.5h-9.1M382.3 173.2h10.2M18.2 180.5h.5M29 182.1v-4h2.3v4M34.8 181.7h24.6M59.4 184.9l.1 .1M59.5 185h3.8M86.6 190.7l-1.1 2.8M87.9 184.9h-28.5"/>
<path d="M87.9 184.9h.1M88 184.3v.4M88 184.7l.2 .3M88 184.3h6.5M88.2 185h6M97.1 187.5h2.3M97.4 188.4l.8 1.4M98.2 187.5v2.3M99.1 188.4l-.9 1.4M105.9 183.3l1.6 .7M105.9 182.7l2 .9M107 184.1l.1 .6h-.3z"/>
<path d="M107 181.9v8.4h-22.7M157 181.9l-.9 .4M294.4 184.1l.2 .6h-.3zM294.4 184.1l-.2 6.2h22.6M294.5 183h29.2M294.5 181.9l-.1 2.2M298.1 190.7l-1.2 2.8M308.5 187.5h2.3M308.8 188.4l.9 1.4M309.7 187.5v2.3M310.5 188.4l-.8 1.4M314.5 184.5h4.7"/>
<path d="M319.2 184.5v.2M319.2 184.5h.3M319.2 184.7h-224.7l-.3 .3M319.5 184.5l-.3 .2M321.6 182.4h.3l-.2 .6zM325.9 184.6h.3l-.1 .6zM4 245.2h123v47.8M4 253.7h123M4 259.4h123M52.4 245.2v47.8M83.5 253.7v5.7M104.7 253.7v5.7"/>
<path d="M216 253h200M216 248h65M216 258h65M228.6 243v15M255.2 243v15M281 243v50M296 243v30M346 243v30M361 243v30M381 253v20M392 253v20M416 243h-200v50"/>
<path d="M4 265h123M4 270.6h123M4 276.2h123M84.9 279.3h1.3M85.5 278.6v1.3M216 278h65M216 273h200M216 263h165M216 268h65M231 263v15M256 263v15M311 273v20"/>
<path d="M393.4 260.5l9-2.5v10l-9-2.5zM4 281.8h123M4 287.4h123M83.5 287.4v5.6M84.9 280.6h1.3M104.7 287.4v5.6M267.4 287.2h1.2M267.4 286h1.2M268 285.5v1.1"/>
<circle cx="75.7" cy="36.7" r="1.76"/>
<circle cx="75.7" cy="36.7" r="1.68"/>
<circle cx="116.9" cy="36.9" r="1.06"/>
<circle cx="123.4" cy="36.9" r="1.69"/>
<circle cx="123.4" cy="36.9" r="1.72"/>
<circle cx="129.9" cy="36.9" r=".5"/>
<circle cx="129.9" cy="36.9" r=".76"/>
<circle cx="136.4" cy="36.9" r="1.68"/>
<circle cx="136.4" cy="36.9" r="1.72"/>
<circle cx="142.9" cy="36.9" r="1.06"/>
<circle cx="207" cy="36.2" r="1.11"/>
<circle cx="257" cy="36.2" r="1.11"/>
<circle cx="294.5" cy="36.2" r="1.11"/>
<circle cx="75.6" cy="58.2" r="1.68"/>
<circle cx="75.7" cy="58.2" r="1.75"/>
<circle cx="97.1" cy="51.4" r="1.42"/>
<circle cx="97.1" cy="43.4" r="1.42"/>
<circle cx="97.1" cy="43.4" r="1.5"/>
<circle cx="97.1" cy="51.4" r="1.5"/>
<circle cx="116.9" cy="57.9" r="1.06"/>
<circle cx="123.4" cy="57.9" r="1.73"/>
<circle cx="123.4" cy="57.9" r="1.69"/>
<circle cx="129.9" cy="57.9" r=".5"/>
<circle cx="129.9" cy="57.9" r=".76"/>
<circle cx="136.4" cy="57.9" r="1.69"/>
<circle cx="136.4" cy="57.9" r="1.73"/>
<circle cx="142.9" cy="57.9" r="1.06"/>
<circle cx="207" cy="58.7" r="1.1"/>
<circle cx="257" cy="58.7" r="1.1"/>
<circle cx="312" cy="43.4" r="1.49"/>
<circle cx="312" cy="43.4" r="1.41"/>
<circle cx="312" cy="51.4" r="1.43"/>
<circle cx="312" cy="51.4" r="1.51"/>
<circle cx="130.2" cy="64.1" r="1.3"/>
<circle cx="130.2" cy="64.1" r="1.36"/>
<circle cx="133.7" cy="64.1" r="1.36"/>
<circle cx="133.7" cy="64.1" r="1.3"/>
<circle cx="140.3" cy="68.6" r=".99"/>
<circle cx="283.7" cy="64.1" r="1.35"/>
<circle cx="283.7" cy="64.1" r="1.29"/>
<circle cx="119" cy="99.5" r="1.36"/>
<circle cx="119" cy="99.5" r="1.5"/>
<circle cx="119" cy="99.5" r="1.3"/>
<circle cx="126.4" cy="95.2" r=".5"/>
<circle cx="126.4" cy="95.2" r=".98"/>
<circle cx="126.4" cy="95.2" r=".84"/>
<circle cx="128.6" cy="95.3" r="1.14"/>
<circle cx="128.6" cy="95.3" r="1.11"/>
<circle cx="131.1" cy="95.3" r="1.09"/>
<circle cx="131.1" cy="95.3" r="1.15"/>
<circle cx="134" cy="99.5" r="1.36"/>
<circle cx="134" cy="99.5" r="1.5"/>
<circle cx="134" cy="99.5" r="1.3"/>
<circle cx="145" cy="99.5" r="1.36"/>
<circle cx="145" cy="99.5" r="1.5"/>
<circle cx="145" cy="99.5" r="1.3"/>
<circle cx="284" cy="99.5" r="1.36"/>
<circle cx="284" cy="99.5" r="1.5"/>
<circle cx="284" cy="99.5" r="1.29"/>
<circle cx="294.9" cy="99.5" r="1.3"/>
<circle cx="295" cy="99.5" r="1.36"/>
<circle cx="295" cy="99.5" r="1.5"/>
<circle cx="97" cy="107.1" r="1.5"/>
<circle cx="97" cy="107.1" r="1.42"/>
<circle cx="312" cy="107.1" r="1.42"/>
<circle cx="312" cy="107.1" r="1.51"/>
<circle cx="354.1" cy="117.8" r="2.01"/>
<circle cx="354.1" cy="112.8" r="1.75"/>
<circle cx="354.1" cy="117.8" r="1.76"/>
<circle cx="354.1" cy="112.9" r="2"/>
<circle cx="354.1" cy="112.8" r="1.69"/>
<circle cx="354.1" cy="117.8" r="2.1"/>
<circle cx="354.1" cy="112.8" r="2.1"/>
<circle cx="354.1" cy="117.8" r="1.7"/>
<circle cx="375.4" cy="117.8" r="2.01"/>
<circle cx="375.4" cy="112.9" r="2"/>
<circle cx="375.4" cy="112.8" r="1.69"/>
<circle cx="375.4" cy="117.8" r="2.1"/>
<circle cx="375.4" cy="112.8" r="2.1"/>
<circle cx="375.4" cy="117.8" r="1.7"/>
<circle cx="375.4" cy="117.8" r="1.74"/>
<circle cx="118.7" cy="155.1" r=".62"/>
<circle cx="130.2" cy="155.1" r=".59"/>
<circle cx="130.2" cy="155.1" r=".76"/>
<circle cx="133.7" cy="155.1" r=".59"/>
<circle cx="133.7" cy="155.1" r=".76"/>
<circle cx="145.2" cy="155.1" r=".62"/>
<circle cx="283.7" cy="155.1" r=".59"/>
<circle cx="283.7" cy="155.1" r=".75"/>
<circle cx="295.2" cy="155.1" r=".62"/>
<circle cx="100.2" cy="174.7" r=".83"/>
<circle cx="100.2" cy="168.7" r=".83"/>
<circle cx="107" cy="160.5" r="1.1"/>
<circle cx="107" cy="171.8" r="1.26"/>
<circle cx="120" cy="170" r="1"/>
<circle cx="157" cy="171.8" r="1.26"/>
<circle cx="157" cy="160.5" r="1.11"/>
<circle cx="207" cy="160.5" r="1.1"/>
<circle cx="257" cy="160.5" r="1.1"/>
<circle cx="294" cy="171.8" r="3.5"/>
<circle cx="294.5" cy="160.5" r="1.1"/>
<circle cx="308.7" cy="168.8" r=".82"/>
<circle cx="308.7" cy="174.8" r=".82"/>
<circle cx="86.1" cy="192.1" r=".99"/>
<circle cx="107" cy="183" r="1.09"/>
<circle cx="157" cy="183" r="1.1"/>
<circle cx="207" cy="183" r="1.09"/>
<circle cx="257" cy="183" r="1.09"/>
<circle cx="294.5" cy="183" r="1.09"/>
<circle cx="297.5" cy="192.1" r=".99"/>
</g>
<path d="M412.4 262.3a2.5 2.5 0 0 0-4.1-1.1 2.5 2.5 0 0 0 1 4.2 2.5 2.5 0 0 0 3.2-2.9l-.1-.2" fill="none" stroke="#000" stroke-width=".3" stroke-dasharray="30.5 1.3 1.3 1.3" stroke-dashoffset="24.5" stroke-linecap="butt"/>
<path d="M414.8 261.5a5 5 0 0 0-8.3-2 5 5 0 0 0 2.2 8.3 5 5 0 0 0 6.2-6l-.1-.3" fill="none" stroke="#000" stroke-width=".3" stroke-dasharray="30.5 1.3 1.3 1.3" stroke-dashoffset="16.7" stroke-linecap="butt"/>
<path d="M364.8 108.5v16.6" fill="none" stroke="#000" stroke-width=".3" stroke-dasharray="30.5 1.3 1.3 1.3" stroke-dashoffset="24.1"/>
<path d="M293.2 171.7h-1.2M294.5 170.5v-1.3M294.5 173v1.2M295.7 171.7h1.3" fill="none" stroke="#000" stroke-width=".3" stroke-dasharray="30.5 1.3 1.3 1.3"/>
<path d="M410 255.7v14.9" fill="none" stroke="#000" stroke-width=".3" stroke-dasharray="30.5 1.3 1.3 1.3" stroke-dashoffset="25"/>
<path d="M403.4 263l12.6-.1" fill="none" stroke="#000" stroke-width=".3" stroke-dasharray="30.5 1.3 1.3 1.3" stroke-dashoffset="26.1"/>
<path d="M216 248v5" fill="none" stroke="#000" stroke-width=".3" stroke-dasharray="30.5 1.3 1.3 1.3" stroke-dashoffset="29.9"/>
<path d="M95.9 58.4v-21M129.9 57.9v-21M279.9 58.3v-21M313.7 58.1v-21" fill="none" stroke="#f00" stroke-width=".3" stroke-dasharray="30.5 1.3 1.3 1.3" stroke-dashoffset="21.9"/>
<g fill="#000">
<path d="M350.8 119.4l.6 .2-.6 .2z"/>
<path d="M59.4 20.6l.6-.2v.3zM129.3 20.4l.6 .2-.6 .1zM59.4 28l.6-.2v.3zM95.3 27.8l.6 .2-.6 .1z"/>
<path d="M147.8 36.9l.1 .6h-.3zM147.6 57.3h.3l-.1 .6zM384.3 91.1l.2 .6h-.3zM384.2 120.5h.3l-.2 .6zM321.7 160.5l.2 .6h-.3zM321.6 182.4h.3l-.2 .6zM326.1 158.3l.1 .6h-.3zM325.9 184.6h.3l-.1 .6zM360.2 172.8l.1 .6h-.3zM360 177.2h.3l-.1 .6z"/>
<path d="M158.3 27.8l.6 .2-.6 .1zM100.9 28l.6-.2v.3z"/>
<path d="M318.9 27.5l.6 .1-.6 .2zM313.7 27.6l.6-.1v.3zM279.3 20.4l.6 .2-.6 .1zM129.9 20.6l.6-.2v.3z"/>
<path d="M59.4 86.4l.6-.1v.3zM318.9 86.3l.6 .1-.6 .2zM116.9 31.4l.6-.1v.3zM142.3 31.3l.6 .1-.6 .2zM116.9 59l-.2 .6h.3zM129.9 58.7l-.2 .6h.3zM59.4 149.3l.6-.2v.3zM106.4 149.1l.6 .2-.6 .1zM108.2 171.7l.6 .2v-.3zM107 149.3l.6-.2v.3zM156.4 149.1l.6 .2-.6 .1zM107 184.1l-.2 .6h.3zM294.4 184.1l-.1 .6h.3z"/>
<path d="M364.8 123.2l.6-.2v.4zM377.6 123l.6 .2-.6 .2z"/>
<path d="M364.2 123l.6 .2-.6 .2zM351.4 123.2l.6-.2v.4z"/>
<path d="M157 149.3l.6-.2v.3zM206.4 149.1l.6 .2-.6 .1zM257 149.3l.6-.2v.3zM293.9 149.1l.6 .2-.6 .1z"/>
<path d="M207 149.3l.6-.2v.3zM256.4 149.1l.6 .2-.6 .1z"/>
<path d="M318.9 149.1l.6 .2-.6 .1zM294.5 149.3l.6-.2v.3zM366.6 170.7l.6 .1-.6 .2zM365.2 170.8l.6-.1v.3z"/>
</g>
<g font-size="6.3">
<text x="282.1" y="250.3">名称</text>
<text x="347.1" y="250.3">图号</text>
<text x="282.1" y="260.3">材质</text>
<text x="347.1" y="260.3">质量</text>
<text x="383.3" y="262.1">视</text>
<text x="383.3" y="269.9">图</text>
<text x="282.1" y="270.3">版次</text>
<text x="347.1" y="270.3">比例</text>
</g>
<g font-size="4.2">
<text x="4.8" y="237.6">注意：1.行走平行度（正面+侧面），450行程内，≤±0.03mm，1000行程内，≤±0.05mm。</text>
<text x="12.2" y="243.3">2.本体形变，450行程内，≤±0.03mm，1000行程内，≤±0.05mm。</text>
<text x="18.6" y="251.3">型号/规格</text>
<text x="70.6" y="251.3">GTH5-300-BC-M10-C4</text>
<text x="301.9" y="249.5">GTH5-300-BC-M10-C4</text>
<text x="14.4" y="258.3">螺杆型号/规格</text>
<text x="19.7" y="263.9">有效行程</text>
<text x="63.7" y="258.3">1205</text>
<text x="86.5" y="263.9">300</text>
<text x="89.9" y="258.3">1210</text>
<text x="111.7" y="258.3">1220</text>
<text x="19.7" y="269.5">精度等级</text>
<text x="87.6" y="269.5">C7</text>
<text x="259" y="267">2022/7/23</text>
<text x="19.7" y="275.2">马达容量</text>
<text x="74.9" y="275.2">100W（无刹车）</text>
<text x="15.5" y="280.8">重复定位精度</text>
<text x="86.7" y="280.8">0.02</text>
<text x="9.1" y="286.4">感应开关方式及数量</text>
<text x="72.7" y="286.4">外挂型三只（C4）</text>
<text x="15.5" y="292">建议最快速度</text>
<text x="60.5" y="292">250MM/S</text>
<text x="86.7" y="292">500MM/S</text>
<text x="107.4" y="292">1000MM/S</text>
</g>
<g font-size="4.1">
<text x="299.4" y="173.4">I</text>
<text x="386.4" y="172">I</text>
<text x="382.3" y="177.2">1 : 1</text>
</g>
<g font-size="3.5">
<text x="80.2" y="21.8">141 滑台原点位置</text>
<text x="195.9" y="21.8">300 有效行程</text>
<text x="71.9" y="27.5">73</text>
<text x="79.3" y="27.5">1</text>
<text x="133.4" y="29.2">116</text>
<text x="321.3" y="28.9">11.50</text>
<text x="334" y="28.9">1 滑台极限位置</text>
<text x="66" y="31">滑台极限位置</text>
<text x="134.1" y="32.7">52</text>
<text x="149" y="48.8" transform="rotate(-90 149 48.8)">42</text>
<text x="95.9" y="69.7">4 x M5 贯穿</text>
<text x="131.5" y="69.8">2 x</text>
<text x="143" y="69.8">3 H7</text>
<text x="156.9" y="69.8">7</text>
<text x="194.3" y="87.7">520.20</text>
<text x="385.6" y="106.7" transform="rotate(-90 385.6 106.7)">60</text>
<text x="336.8" y="119.1">基准面</text>
<text x="353.9" y="124.5">26.70</text>
<text x="371.1" y="124.5">27</text>
<text x="79.9" y="150.5">95.20</text>
<text x="132.3" y="150.5">100</text>
<text x="172.6" y="150.5">100</text>
<text x="225.6" y="150.5">100</text>
<text x="275.3" y="150.5">75</text>
<text x="304.5" y="150.5">50</text>
<text x="365" y="160.5" transform="rotate(-90 365 160.5)">6</text>
<text x="357.9" y="164.8" transform="rotate(-90 357.9 164.8)">+0.012</text>
<text x="361.4" y="163" transform="rotate(-90 361.4 163)">0</text>
<text x="111.2" y="171.3">2 x</text>
<text x="122.7" y="171.3">5 H7</text>
<text x="136.6" y="171.3">6</text>
<text x="323" y="173.3" transform="rotate(-90 323 173.3)">45</text>
<text x="327.4" y="173.3" transform="rotate(-90 327.4 173.3)">54</text>
<text x="361.4" y="168.3" transform="rotate(-90 361.4 168.3)">5</text>
<text x="371" y="172.1">2</text>
<text x="84.5" y="189.8">6 x M5</text>
<text x="101.1" y="189.8">15</text>
<text x="295.9" y="189.8">4 x M5</text>
<text x="312.5" y="189.8">15</text>
<text x="88.8" y="193.3">4.40 贯穿</text>
<text x="300.2" y="193.3">4.40 贯穿</text>
<text x="221.4" y="246.8">1</text>
<text x="221.4" y="251.8">2</text>
<text x="218.8" y="256.8">序号</text>
<text x="232.2" y="256.8">修 订 版 次</text>
<text x="257.5" y="256.8">设计变更编号</text>
<text x="228.2" y="261.8">设</text>
<text x="240.1" y="261.8">计</text>
<text x="252" y="261.8">变</text>
<text x="263.9" y="261.8">更</text>
<text x="219.1" y="266.7">设 计</text>
<text x="368.3" y="269.3">1:2</text>
<text x="219.1" y="271.7">校 核</text>
<text x="219.1" y="276.7">批 准</text>
<text x="222.9" y="282.7">技术要求：</text>
<text x="231.8" y="287.3">1、未标注公差全部 0.1</text>
<text x="231.7" y="291.8">2、未标注倒角全部C0.3</text>
</g>
</svg>
